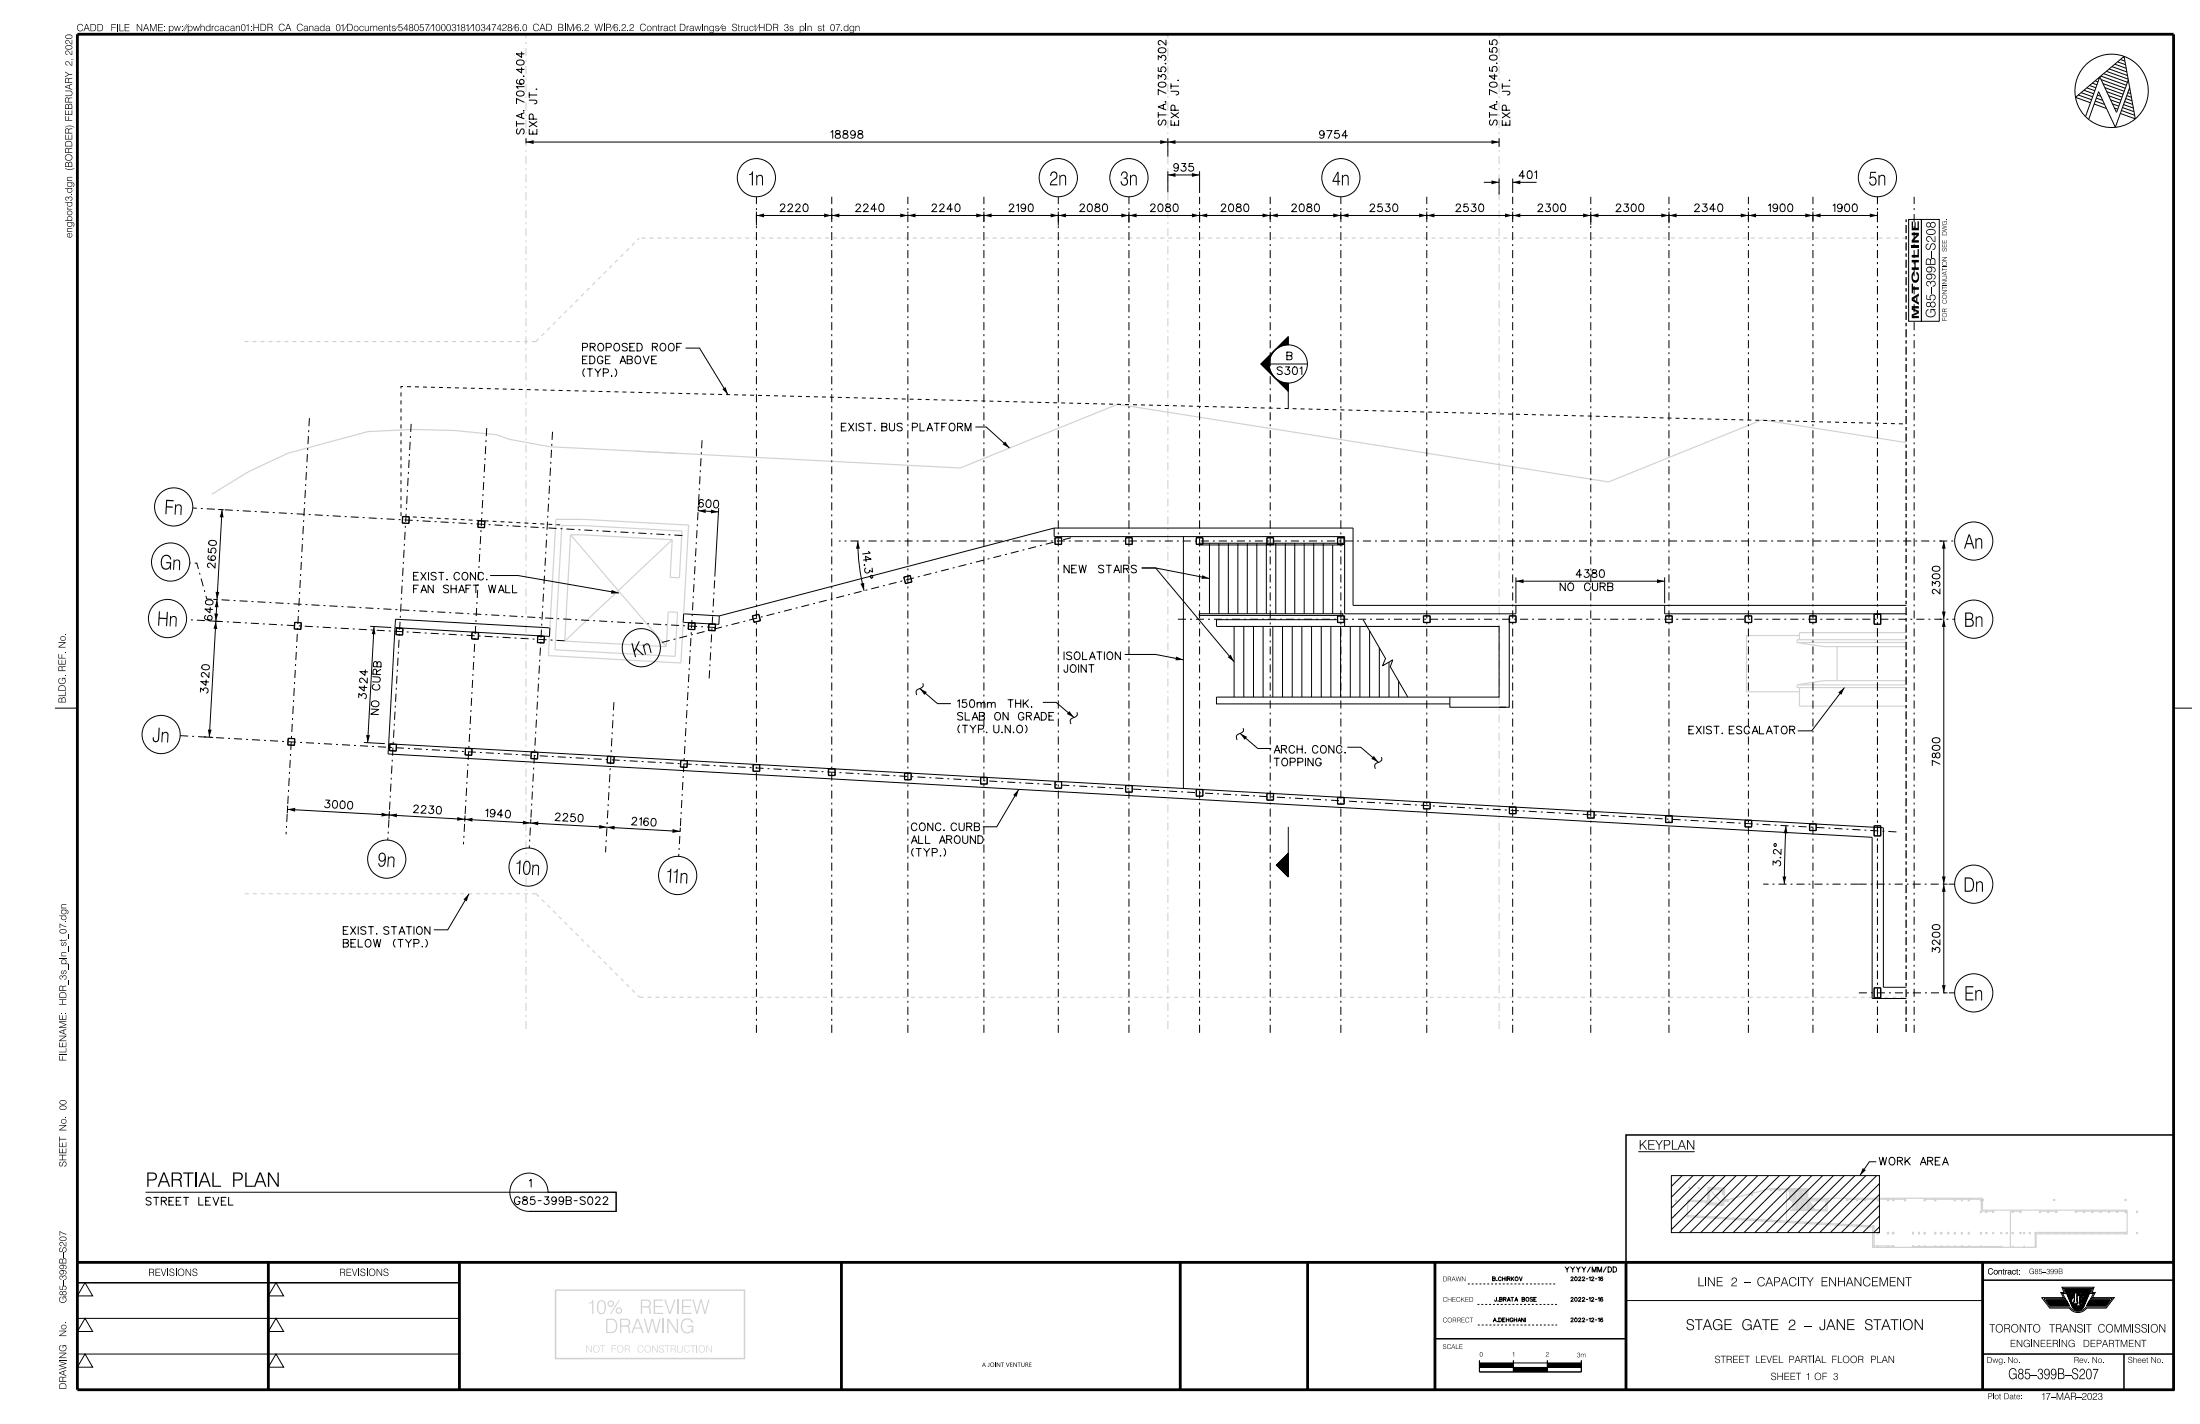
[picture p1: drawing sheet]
<svg xmlns="http://www.w3.org/2000/svg" width="864mm" height="559mm" viewBox="0 0 864 559" stroke-linecap="round" stroke-linejoin="round" font-family="sans-serif">
<path d="M206.5 403.8v-390.4M458.4 403.8v-390.4M588.5 403.8v-390.4" fill="none" stroke="#d2d2d2" stroke-width=".47" stroke-dasharray="3.2 1.6 .8 1.6" stroke-linecap="butt"/>
<g fill="none" stroke="#d2d2d2" stroke-width=".47">
<path d="M265.5 177.9l-49.6-2.6-15.9-2.9-5-1.8-16.4-1.7-16.9-.4-17.3 .9-31.4 8.5-15.4 7.2-14.5 8.9M748.2 173.7l-56.5-9-60.3 24.4-192.7-30.5-61.8 25.1-127.5-6.7M218.2 203.8l-2.9 53.5 52 2.9 3-54.1-41.6-2.3h-10.5M224 209.9l37.5 43.9M224 209.9l-2.3 41.7M224 209.9h4.6l35.3 1.9M228.7 206.2h-8.1l-2.8 48.8 47.2 2.6 1-17.3-3.7-.2-.8 13.7M228.7 206.2l39 2.2-1 18.4-3.6-.2 .8-14.8M263.9 211.8l-42.2 39.8M221.7 251.6l39.8 2.2M687.5 249.4h.1M696.7 249.4h.1"/>
<path d="M706.4 249.4h-20.8v22.1h20.8M706.4 252.1l9.5 1.7h32.3M721.1 253.8v13.3M748.2 251h-42.8v1.1h42.8M748.2 248.2h-41.8v2.8M685.6 277.1h.4M706.4 269.8v7.3h41.8M748.2 268.7h-42.8v1.1h42.8M748.2 267.1h-32.3l-9.5 1.6M657.4 476.7h.3v.4h-.4zM657.7 471l.3 .1v.3l-.4-.1zM662.3 477l73.3 4.1v7.8h7.8v.6"/>
<path d="M662.3 477v.5l72.8 4.1v7.9h64.2v-5.3h35.7v-.9M662.4 477h.3v.3h-.4zM662.6 471.3l-.3 5.7M662.6 470.9l7.6 .4v.4l-7.6-.4zM662.7 471.3h.3v.4l-.3-.1zM663 465.8h.3v.4h-.3zM666.1 477.2h.3v.4l-.4-.1zM666.4 471.5h.3v.4l-.3-.1zM666.7 466.1h.3v.3h-.3zM666.7 466.1l.3 .3h-.3zM669.3 477.4h.3v.3zM669.3 477.4h.3v.3h-.3z"/>
<path d="M669.6 471.7h.3v.3h-.3zM670.5 466l6.5 .3-.4 6.7-6.5-.3zM670.9 471.9l5 .3M671.2 466.8l4.7 5.4M671.2 466.8l5 .2M671.2 466.8l-.3 5.1M673 477.6h.4l-.1 .3h-.3zM676.2 467l-5.3 4.9M676.2 467l-.1 1.8h.5l.1-2.3-5.9-.2-.3 6.1 5.8 .3 .2-2.2h-.5l-.1 1.7M676.6 477.8h.3v.4l-.3-.1zM676.8 470.6l1.7 .1v.4l-1.8-.1zM677 471.1h.3v.3h-.3z"/>
<path d="M678 471.1h.3v.3h-.3zM680.2 470.7l.3-.1v.4h-.3zM680.2 478h.3v.3h-.3zM683.9 478.2h.3v.3h-.3zM687.6 468.8l.3-.1 .1 .3-.4 .1zM687.6 478.4h.3v.4h-.3zM691.3 478.7l.4-.1v.4h-.4zM694.9 466.4h14.7v3.8h68.6v4.7h56.8v8.4M694.9 466.4v.4h14.3v3.8h8.4v-.4M694.9 466.4l-16.4 4.3M695 466.9h.3v.3h-.3zM695 478.8l.3 .1v.3h-.3z"/>
<path d="M695 478.9h.3v.3h-.3zM698.5 466.9h.3v.3h-.3zM698.5 479h.3v.4h-.3zM701.3 466.8v12.4M701.9 466.9h.3v.3h-.3zM701.9 479.2h.3v.4h-.3zM702.1 467.1l7 .2zM702.1 470.6l7 .1zM702.6 467.1v3.5M703 467.1v3.5M703.5 467.1v3.5M703.8 471.2v3.5"/>
<path d="M704 467.1v3.5M704.3 471.2v3.5M704.4 467.1v3.5M704.7 471.2v3.5M704.9 467.1v3.5M705.2 471.2v3.5M705.3 467.1v3.5M705.4 466.9h.3v.3h-.3zM705.4 479.4h.3v.4h-.3zM705.7 471.2v3.5M705.8 467.1v3.5M706.2 471.2v3.5"/>
<path d="M706.3 467.1v3.5M706.6 471.2v3.5M706.8 467.1v3.5M707.1 471.2v3.5M707.2 467.1v3.5M707.6 471.2v3.5M707.7 467.1v3.5M708.1 471.2v3.5M708.2 467.1v3.5M708.5 471.2v3.5M708.6 467.3v3.3M708.8 470.9h-5.9v.3h13.9v3.5h-13.9v.4h11.5"/>
<path d="M708.8 479.6h.4v.3h-.3zM708.9 470.7h.3v.4l-.4-.1zM708.9 466.9h.3v.3h-.3zM709 471.2v3.5M709.2 470.7v.5M709.5 471.2v3.5M710 471.2v3.5M710.1 470.9l1.1 1.9-.1 .4 .5-.3-.2 .3 .9 1.5M710.4 471.5v3.2M710.9 472.3v2.4M711.4 473v1.7M711.8 473.9v.8"/>
<path d="M713.1 470.7h.3v.3h-.3zM713.1 479.9h.3v.3h-.3zM714.4 474.7v.5h2.7M717.3 470.8v4.4h-.5M717.3 470.7h.3v.4l-.3-.1zM724.9 470.2v.4h23.1v-.4M725 470.7h.3v.3l-.3 .1zM728.9 470.7h.3v.4l-.4-.1zM732 470.7h.3v.4l-.3-.1zM735.2 470.6h.3v.5h-.3zM737 470.6h.3v.5h-.3zM740.9 470.6h.4v.5h-.4z"/>
<path d="M743 470.6h.3v.5h-.3zM747.7 470.6h.3v.5h-.3zM755.3 470.2v.4h22.5v4.7h4.8v-.4M755.4 470.6h.3v.5h-.3zM759.5 470.6h.3v.5h-.3zM767.2 470.6h.3v.5h-.3zM770 470.6h.3v.5h-.3zM772.7 470.6h.3v.5h-.3zM777.5 470.6h.3v.5h-.3zM777.5 475.3h.3v.5h-.3zM778.2 470.7h.3v.4l-.3-.1zM779.6 475.4h.3v.3h-.3z"/>
<path d="M782.2 475.4h.4v.3h-.4zM782.3 475.4h.3v.3h-.3zM789.2 474.9v14.6M789.9 475.4h.3v.3h-.3zM789.9 474.9v.4h3.4v-.4M793 475.4h.3v.3h-.3zM800.6 474.9v.4h6.8v-.4M800.6 475.4h.3l.1 .3h-.4zM800.7 475.4h.2v.3h-.2zM803.8 475.4h.4v.3h-.4zM806.2 470.7h.3v.3h-.3zM807 475.4h.4v.3h-.4z"/>
<path d="M814.7 474.9v.4h19.9v.7h.4M814.7 475.4h.3v.3h-.3zM818 475.4h.3v.3h-.3zM821.2 475.4h.3v.3h-.3zM824.5 475.4h.3v.3h-.3zM827.7 475.4h.3v.3h-.3zM831 475.4h.3v.3h-.3zM834.2 470.7h.3v.3l-.3 .1zM834.2 475.4h.3v.3h-.3zM838.7 475.4h.3v.3h-.3zM717.3 480.1h.3v.3h-.3zM721.1 480.3h.3v.4l-.3-.1z"/>
<path d="M725 480.5h.3v.4h-.3zM725 480.6h.3v.2h-.3zM728.9 480.7l.3 .1v.3h-.3zM732 480.9h.3v.4l-.3-.1zM732 480.9h.3v.4h-.3zM735.2 489h.3v.4h-.3zM735.2 489h.3v.5h-.3zM735.2 481h.3v.5h-.3zM737 489h.3v.4h-.3zM737 489h.3v.5h-.3zM737 483.6h.3v.6l-.3-.1zM740.9 489h.4v.5h-.4z"/>
<path d="M740.9 483.6h.4v.6l-.4-.1zM741 489h.3v.4h-.3zM743 489h.3v.4h-.3zM743 489h.3v.5h-.3zM743 483.6h.3v.6l-.3-.1zM750.7 489.5v-.3h35v.3M750.8 489h.3v.4h-.3zM750.8 489h.3v.5h-.3zM750.8 483.6h.3v.6l-.3-.1zM753.1 489h.4v.4h-.4zM753.1 489l.4-.1v.6h-.4zM753.1 483.6h.4v.6l-.4-.1z"/>
<path d="M755.4 483.6h.3l-.1 .6-.3-.1zM755.4 488.9l.3 .1-.1 .5-.3-.1zM755.4 489h.2v.4h-.2zM759.5 483.6h.3v.6l-.3-.1zM759.5 488.9l.3 .1v.5l-.3-.1zM759.5 489h.3v.4h-.3zM761.8 483.6h.4v.5h-.4zM761.9 488.9l.3 .1v.5l-.4-.1zM761.9 489h.3v.4h-.3zM764.6 483.6h.3v.6l-.3-.1zM764.6 488.9l.4 .1-.1 .5-.3-.1zM764.6 489h.3v.4h-.3z"/>
<path d="M767.2 488.9l.3 .1v.5h-.3zM767.2 489h.3v.4h-.3zM767.2 483.6h.3v.5l-.3 .1zM770 489h.3v.4h-.3zM770 489h.3v.5h-.3zM770 483.6l.3 .1v.5l-.3-.1zM772.7 488.9l.3 .1v.5h-.3zM772.7 489h.3v.4h-.3zM772.7 483.6h.3v.5l-.3 .1zM777.5 488.9l.3 .1v.5h-.3zM777.5 489h.3v.4h-.3zM777.5 483.6h.3v.5l-.3 .1z"/>
<path d="M779.6 483.7h.3v.3h-.3zM779.6 489.1l.3 .2zM782.2 483.7h.4v.3h-.4zM782.3 489.1l.2 .2zM785.4 483.7h.3v.3h-.3zM785.5 489.1l.2 .2zM787.6 483.7h.3v.3h-.3zM789.9 483.7h.3v.3h-.3zM790 489.1l.2 .2zM793 483.7h.3v.3h-.3zM794.4 483.7h.3v.3h-.3zM794.5 489.1l.2 .2z"/>
<path d="M796.6 483.7h.4l-.1 .3h-.3zM798.9 483.7h.4l-.1 .3h-.3zM799 489.1l.2 .2zM800.7 483.8l.2 .2zM803.9 483.8l.2 .2zM807.1 483.8l.2 .2zM809.9 483.8l.2 .2zM812.2 483.8l.2 .2zM814.8 483.8l.2 .2zM818 483.8l.2 .2zM821.3 483.8l.2 .2zM824.5 483.8l.2 .2z"/>
<path d="M827.8 483.8l.2 .2zM831 483.8l.2 .2zM834.2 483.7h.3v.3h-.3zM835 483.3h-.4v.3h-35.7l-.1 5.9M838.7 483.7h.3v.3h-.3z"/>
</g>
<path d="M748.3 93.4h-497.3M210.4 134h-115.7M210.4 134l40.6-40.6M210.4 350.7h-115.7M210.4 350.7l40.7 40.7M251.1 391.4h497.2" fill="none" stroke="#d2d2d2" stroke-width=".47" stroke-dasharray="1.6 1.6" stroke-linecap="butt"/>
<g fill="none" stroke="#000" stroke-width=".39" stroke-dasharray="3.2 1.6 .8 1.6" stroke-linecap="butt">
<path d="M121.5 164.1l-9.2 163.3M161.4 166.3l-9.2 163.4M191.1 168l-9.2 163.3M216.9 169.4l-9.1 163.4M275.6 172.8l-9.2 163.3M267.9 210.1l-192.2-10.7M407.7 212.3h359.7M407.7 212.3h-78.4M420.4 211l-161.4 41.3M280.5 227.8l-2.1 38.4M221.6 251.5l-148.3-8.4M280.7 246.2l-199.5-11.1-3.9-14.1h-2.8"/>
<path d="M462.4 243h305M241 275.6l-3.3 58.9M744.4 326.5l-673.7-37.8M729.6 347h37.8M729.6 347h-37.4M729.7 389.6h37.7M296.9 405.3v-328.1M326.5 405.3v-328.1M356.4 405.3v-328.1M386.2 405.3v-328.1M415.4 405.3v-328.1M443.2 405.3v-328.1"/>
<path d="M470.9 405.3v-328.1M498.6 405.3v-328.1M526.3 405.3v-328.1M560.1 405.3v-328.1M593.8 405.3v-328.1M624.5 405.3v-328.1M655.1 405.3v-328.1M686.3 405.3v-328.1M711.7 405.3v-328.1M737 405.3v-328.1M751.4 405.3v-328.1"/>
</g>
<path d="M30.4 13.4h822.8v532h-822.8zM30.4 495.4h822.8M105.3 495.4v50M180.3 495.4v50M330.3 495.4v50M463.3 495.4v50M513.3 495.4v50M563.3 495.4v50M638.3 495.4v50M778.3 495.4v50" fill="none" stroke="#000" stroke-width="1.1" stroke-linecap="butt"/>
<g fill="none" stroke="#000" stroke-width=".39">
<path d="M815.8 37.3l5.2 1.8M816.9 36.3l4.5 1.7M818.1 35.4l3.8 1.4M819.1 34.5l3.2 1.1M820.2 33.5l2.5 .9M821.3 32.6l1.8 .7M822.4 31.7l1.2 .4M822.5 39.7l3.6 1.3M822.9 38.5l2.5 .9M823.3 37.3l1.4 .5M823.5 30.8l.5 .1M823.7 36.1l.2 .1"/>
<path d="M824.7 29.8l10 3.6M824.8 31.2l9.4 3.4M825.5 32.8l8.3 3M825.7 28.9l9.4 3.4M826.2 34.4l7.2 2.6M826.8 28l8.6 3M827 36l6 2.1M827.8 37.6l4.8 1.7M827.9 27.1l7.2 2.5M828.5 39.2l3.7 1.3M829.1 26.1l5.8 2.1M830.2 25.2l4.4 1.6"/>
<path d="M831.3 24.3l3.1 1.1M832.3 23.4l1.8 .6M833.4 22.4l.5 .1M834 39.8l3.2 1.2M834.4 38.7l2.5 .8M834.6 26.8h.1M834.8 37.5l1.8 .7M835.3 36.3l1.1 .4M835.4 31.4l-4.5 12.6M835.7 35.1l.5 .2M836 34.4l-5.6 15.6-6.6-14-3.9 10.9M206.5 55.7h382"/>
<path d="M206.5 54.3v2M458.4 54.3v7.1M588.5 54.3v3.3M820.6 40.3l-5.9-2.1 19.1-16.1 4.4 24.5-5.9-2.1M822 40.8l4.9 1.8M829.2 40.8l2.5 .9M830 42.4l1.3 .5M830.8 44.1l-6.5-13.9-5.6 15.6M832.7 43.4l5.2 1.8M833.2 42.2l4.5 1.6M833.6 41l3.8 1.4M458.4 67.2v8.3"/>
<path d="M458.4 68.7h12.5M470.9 67.2v8.5M582.5 71.5h6M588.5 70.1v6.2M593.8 70.1v5.6M593.8 71.5h9.4M296.9 84.6h440.1M296.9 83v5.5M326.5 82.3v3.7M356.4 83v.9M386.2 83v4M415.4 83v5.5"/>
<path d="M443.2 83v4.4M470.9 83v4.2M498.6 83v3M526.3 83v3M560.1 83v3M593.8 83v3M624.5 83v5.3M655.1 83v4.6M686.3 83v3.3M711.7 83v3.6M737 83v2.8M749.2 86.1h5v40h-5z"/>
<path d="M754.2 86.1h7.1v40h-7.1zM269.1 136.6h5.5l11.2 18.3M497.8 139.9v5.8M497.9 139.8v6M498.1 139.8v6.1M498.1 139.7v6.3M498.2 139.6v2.2M498.3 139.5v1.7M498.4 139.3v1.5M498.5 139.2v1.3M498.7 139.2v1M498.7 139.1v.8"/>
<path d="M498.8 139v.7M498.9 138.9v.6M499 138.7v.6M499.1 138.6v.5M499.3 138.6v.4M499.3 138.5v.3M499.4 138.4v.2M499.5 138.3v.2M499.6 138.1v.3M499.7 138v.2M499.9 138v.1M499.9 137.9v.1"/>
<path d="M500 137.8v.1M500.1 137.7h.1M500.2 137.5v.2M500.3 137.4v.1M500.5 137.3v.1M500.6 137.2h.1M500.7 137.1v.1M500.8 136.9v.2M500.9 136.8v.2M501.1 136.7v.2M501.2 136.6v.2M501.3 136.5v.2"/>
<path d="M501.4 136.3v.3M501.5 136.2v.4M501.7 136.1l-.1 .4M501.8 136v.3M501.9 135.9v.4M502 135.7v.5M502.1 135.6v.6M502.2 135.6v.5M502.4 135.5v.6M502.4 135.4v.6M502.5 135.3v.7M502.6 135.1v.8"/>
<path d="M502.7 135v.9M502.8 135v.9M503 134.9v.9M503 134.8v1M503.1 134.7v1M503.2 134.5v1.2M503.3 134.4v1.3M503.4 134.4v1.2M503.6 134.3v1.3M503.6 134.2v1.4M503.7 134.1v1.5M503.8 133.9v1.6"/>
<path d="M503.9 133.8v1.7M504 133.8v1.7M504.2 133.7v1.8M504.2 133.6v1.8M504.3 133.5v1.9M504.4 133.3v2.1M504.5 133.2v2.2M504.6 133.2v2.2M504.8 133.1v2.3M504.8 133v2.3M504.9 132.9v2.4M505 132.8v2.5"/>
<path d="M505.1 132.6v2.7M505.2 132.6v2.7M505.4 132.4v2.9M505.5 132.3v3M505.6 132.2v3.1M505.7 132.1v3.2a7.5 7.5 0 0 0-7.5 7.5 7.5 7.5 0 0 0 7.5 7.6v3.2l-10.8-10.8zM495.1 142.7v.3M495.2 142.6v.5M495.3 142.5v.7M495.4 142.3v1M495.5 142.2v1.2M495.7 142.1v1.5"/>
<path d="M495.8 142v1.7M495.9 141.9v1.9M496 141.7v2.2M496.1 141.6v2.4M496.3 141.5v2.7M496.4 141.4v2.9M496.5 141.3v3.1M496.6 141.1v3.4M496.7 141v3.6M496.9 141v3.7M496.9 140.9v3.9M497 140.8v4.1"/>
<path d="M497.1 140.7v4.3M497.2 140.5v4.6M497.3 140.4v4.8M497.5 140.4v4.9M497.5 140.3v5.1M497.6 140.2v5.3M497.7 140.1v5.5M498.2 142.8h15M498.2 143.9v2.2M498.3 144.4v1.8M498.4 144.9v1.4M498.5 145.2v1.2"/>
<path d="M498.7 145.5v1M498.7 145.7v.9M498.8 145.9v.8M498.9 146.2v.6M499 146.4v.5M499.1 146.5v.5M499.3 146.7v.4M499.3 146.9v.3M499.4 147v.3M499.5 147.2v.2M499.6 147.3v.2M499.7 147.4v.2"/>
<path d="M499.9 147.6v.1M499.9 147.7v.1M500 147.8v.1M500.1 147.9v.1M500.2 148v.1M500.3 148.1v.1M500.5 148.2v.2M500.6 148.4v.1M500.7 148.5v.1M500.8 148.6v.1M500.9 148.7v.1M501.1 148.8v.2"/>
<path d="M501.2 148.9v.2M501.3 149v.2M501.4 149v.3M501.5 149.1v.3M501.6 149.2l.1 .4M501.8 149.3v.4M501.9 149.4v.4M502 149.4v.5M502.1 149.5v.5M502.2 149.5v.6M502.4 149.6v.6M502.4 149.6v.7"/>
<path d="M502.5 149.7v.7M502.6 149.7v.8M502.7 149.8v.8M502.8 149.8v.9M503 149.9v.9M503 149.9v1M503.1 149.9v1.1M503.2 150v1.1M503.3 150v1.2M503.4 150v1.3M503.6 150.1v1.3M503.6 150.1v1.4"/>
<path d="M503.7 150.1v1.5M503.8 150.1v1.6M503.9 150.2v1.6M504 150.2v1.7M504.2 150.2v1.8M504.2 150.2v1.9M504.3 150.2v2M504.4 150.3v2M504.5 150.3v2.1M504.6 150.3v2.2M504.8 150.3v2.3M504.8 150.3v2.4"/>
<path d="M504.9 150.3v2.5M505 150.4v2.5M505.1 150.4v2.6M505.2 150.4v2.7M505.4 150.4v2.9M505.5 150.4v3M505.6 150.4v3.1M505.7 150.3v10M382.9 167.6h4.2l9.2 8.2M85.7 199.9l2.1 .1M87.2 200l-5 89.3M274.1 198.9l-.1 1.5 8 .5"/>
<path d="M282.1 199.4l-1.5 26.9M158.1 202.7l2.5 .1-.1 2.6-2.6-.2zM158.2 202.8l2.3 .1-.1 2.4-2.4-.1zM187.7 204.4l2.6 .1-.1 2.5-2.6-.1zM187.8 204.4l2.4 .2-.1 2.4-2.4-.2zM336.7 212.3l.6 9.8 1.9 9.7M413.8 207.2h117.3v30.4h217.2M413.8 207.2v3.4h114v30.3h67.3v-3.3M413.8 207.2l-131.4 34.5-.2 3.3-14-.8 .2-3.3 14 .8M414.2 211h2.5v2.6h-2.5zM414.2 211.1h2.4v2.4h-2.4zM441.9 211h2.5v2.6h-2.5z"/>
<path d="M442 211.1h2.4v2.4h-2.4zM464.5 210.6v98.8M469.6 211h2.6v2.6h-2.6zM469.7 211.1h2.4v2.4h-2.4zM470.7 213.2h56.5v.7h-56.5zM474.8 213.1v27.8M478.5 213.1v27.8M482.2 213.1v27.8M485.9 213.1v27.8M489.6 213.1v27.8M493.4 213.1v27.8M497.1 213.1v27.8"/>
<path d="M497.3 211h2.6v2.6h-2.6zM497.4 211.1h2.4v2.4h-2.4zM500.8 213.1v27.8M504.5 213.1v27.8M508.2 213.1v27.8M512 213.1v27.8M515.7 213.1v27.8M519.4 213.1v27.8M523.1 213.9v27M525.1 211h2.5v2.6h-2.5zM525.2 211.1h2.3v2.4h-2.3zM761.5 212.3h.9"/>
<path d="M763 212.3v177.3h1.5M83.7 235.2l1.6 .1M192.4 225.8h10.9l39.7 6.9M354.8 226.4l2.5-.5 .6 2.4-2.4 .7zM354.9 226.6l2.3-.6 .6 2.3-2.3 .6zM474.8 227l-21.2-4.1h-5.4h5.4l30.8 36.8M595.1 226.6v10.1M595.1 228.1h58.4M653.5 226.6v10.1M653.5 237.6v3.3h94.8M82.6 243.7l3.6 .2M115.6 244.3h2.6l-.1 2.6-2.6-.1z"/>
<path d="M115.8 244.3l2.4 .2-.2 2.3-2.4-.1zM145.3 245.8l8.3 .4M146.8 245.9l-2.5 45.6M155 246.3l-2.4 45.6M155.3 243l60.6 3.4-.2 3.3-60.7-3.4zM155.6 246.5l2.6 .1-.1 2.5-2.6-.1zM155.7 246.6l2.4 .1-.2 2.4-2.3-.2zM185.3 248.2l2.6 .1-.2 2.6-2.5-.2zM185.4 248.2l2.4 .2-.2 2.3-2.3-.1zM211.1 249.6l2.6 .1-.2 2.6-2.5-.1zM211.2 249.7l2.4 .1-.1 2.4-2.4-.1zM270.3 244.4l2.6 .2-.1 2.4h-2.6z"/>
<path d="M270.4 244.5l2.4 .1-.2 2.4-2.3-.2zM278.2 244.9l2.6 .1-.1 2.5-2.6-.1zM278.4 244.9l2.3 .1-.1 2.4-2.4-.1zM295.4 241.6l2.5-.5 .5 2.5-2.3 .6zM295.5 241.8l2.3-.6 .6 2.3-2.3 .6zM441.5 256.8h12.1l10.9 2.1M470.7 240.8h56.5v.7h-56.5zM484.4 245.8v27.7M488.2 245.8v27.7M492.1 245.8v27.7M495.8 245.8v27.7M499.6 245.8v27.7"/>
<path d="M503.4 245.8v27.7M507.3 245.8v27.7M511 245.8v27.7M514.8 245.8v27.7M518.7 245.8v27.7M522.4 245.8v27.7M524.8 243.2h-47.3v2.6h111v27.7h-111v2.7h91.6M525.1 241.7h2.5v2.6h-2.5zM525.2 241.8h2.3v2.4h-2.3zM526.2 245.8v27.7M527.8 241.5v4.3M530 245.8v27.7"/>
<path d="M533.8 245.8v27.7M535.1 243.2l8.8 15.2-1.2 2.9 4-2.4-1 2.7 6.9 11.9M537.6 247.6v25.9M541.4 254.2v19.3M545.3 259.8v13.7M558.8 241.7h2.6v2.5l-2.6 .1zM558.9 241.8h2.4v2.4h-2.4zM592.5 242.2v35.3h-4M592.5 241.7h2.6v2.5l-2.6 .1zM592.6 241.8h2.4v2.4h-2.4zM653.8 241.7h2.6v2.6h-2.6zM653.9 241.8h2.4v2.4h-2.4z"/>
<path d="M685 241.7h2.6v2.6l-2.6-.1zM685.1 241.8h2.4v2.4h-2.4zM710.4 241.7h2.5v2.6h-2.5zM710.5 241.8h2.3v2.4h-2.3zM735.7 241.1l2.6-.1v3.9h-2.6zM735.8 241.1h2.4v3.8h-2.4zM761.5 243h.1M21.6 277.9h8.8M361.1 270.2l6.9 5.9h5.3M362.2 268.1l.2 .7a2.62 2.62 0 0 1-2.2 1.8l-.6 .7 .3 1.4M409.4 275.6h5.2l7 6M422.7 279.5l.2 .7a2.62 2.62 0 0 1-2.2 1.7l-.6 .8 .3 1.4"/>
<path d="M549 267.3v6.2M569.1 273.5v4h22M724 269.8l-12.8 17h-5.5M853.2 277.9h7.2M80.1 289.2l3.6 .2M113.1 289.8l2.6 .1-.2 2.6-2.5-.2zM113.2 289.9l2.4 .1-.1 2.4-2.4-.2zM142.8 291.4l8.3 .4M152.6 291.9l-.3 4 582.6 32.7v63.2h13.4M152.6 291.9l586.7 32.9v62.6h9M153.1 292l2.5 .1-.1 2.6-2.5-.1zM153.1 292.1l2.4 .1-.1 2.4-2.4-.1z"/>
<path d="M182.7 293.7l2.6 .1-.1 2.5-2.6-.1zM182.8 293.8l2.4 .1-.1 2.4-2.4-.2zM208.6 295.1l2.5 .1-.1 2.6-2.6-.1zM208.6 295.2l2.4 .2-.1 2.3-2.4-.1zM238.5 296.8l2.6 .1-.1 2.6-2.6-.1zM238.6 296.9l2.4 .1-.2 2.4-2.3-.1zM267.3 298.4l2.5 .2-.1 2.4h-2.5zM267.3 298.5l2.4 .1-.1 2.4-2.4-.1zM486.8 287.8l6.9 5.9h5.3M488 285.8l.1 .6a2.62 2.62 0 0 1-2.2 1.8l-.6 .7 .3 1.4M528.9 293.2h5.2l7 6M542.3 297.1l.1 .7a2.59 2.59 0 0 1-2.2 1.7l-.6 .8 .3 1.4"/>
<path d="M112.9 317.6l154.1 8.6M112.9 316.1l-.1 3M152.9 318.3l-.2 3M295.6 300.1h2.6v2.5h-2.6zM295.7 300.2h2.4v2.4h-2.4zM325.2 301.7h2.6v2.6h-2.6zM325.3 301.8h2.4v2.4h-2.4zM355.1 303.4h2.5v2.6h-2.5zM355.2 303.5h2.4v2.4h-2.4zM385 305.1h2.5v2.6h-2.5zM385 305.2h2.4v2.4h-2.4zM399.9 309.8l-8.6 14.6h-5.5"/>
<path d="M414.2 306.7h2.5v2.6h-2.5zM414.2 306.8h2.4v2.4h-2.4zM441.9 308.3h2.5v2.5h-2.5zM442 308.4h2.4v2.4h-2.4zM469.6 309.8h2.6l-.1 2.6h-2.4zM469.7 309.9h2.4v2.4h-2.4zM497.3 311.4h2.6l-.1 2.6h-2.4zM497.4 311.5h2.4v2.4h-2.4zM525.1 312.9h2.5v2.6h-2.5zM525.2 313h2.3v2.4h-2.3zM558.8 314.9h2.6v2.4l-2.6 .1zM558.9 314.9h2.4v2.4h-2.4z"/>
<path d="M592.5 316.7l2.6 .1v2.4l-2.6 .1zM592.6 316.8h2.4v2.4h-2.4zM623.2 318.5h2.6v2.5h-2.6zM623.3 318.5h2.4v2.4h-2.4zM182.6 320l-.2 2.4M208.4 321.5l-.1 .9M238.3 323.1v.3M254.5 321.5l-.1-.3a.96 .96 0 0 0-1.5 .4 1.75 1.75 0 0 0 .6 2.4 .93 .93 0 0 0 1-.8 .93 .93 0 0 0-.8-1 .93 .93 0 0 0-1 .8M267.1 324.8l-.1 1.1M501.1 339.5l4.6-4.7v9.3zM501.1 339.5h.1M501.2 339.4v.2"/>
<path d="M501.3 339.3v.4M501.4 339.2v.6M501.5 339.1v.8M501.6 339v1M501.7 338.9v1.2M501.8 338.8v1.4M501.9 338.7v1.6M502 338.6v1.8M502.1 338.5v2M502.2 338.4v2.2M502.3 338.3v2.4M502.4 338.2v2.6"/>
<path d="M502.5 338.1v2.8M502.6 338v3M502.7 337.9v3.2M502.8 337.8v3.4M502.9 337.7v3.6M503 337.6v3.8M503.1 337.5v4M503.2 337.4v4.2M503.3 337.3v4.4M503.4 337.2v4.6M503.5 337.1v4.8M503.7 336.9v5.2"/>
<path d="M503.8 336.8v5.4M503.9 336.7v5.6M504 336.6v5.8M504.1 336.5v6M504.3 336.3v6.4M504.4 336.2v6.6M504.5 336.1v6.8M504.6 336v7M504.7 335.9v7.2M504.9 335.7v7.6M505 335.6v7.8M505.1 335.5v8"/>
<path d="M505.2 335.4v8.2M505.3 335.3v8.4M505.4 335.2v8.6M505.5 335.1v8.8M505.6 335v9M505.7 324.5v19.6M653.8 320.2h2.6v2.6h-2.5zM653.9 320.3h2.4v2.3h-2.4zM685.1 321.9h2.4l.1 2.6-2.6-.1zM685.1 322h2.4v2.4h-2.4zM701.1 324l-.7 23M710.4 323.4h2.5v2.5h-2.5z"/>
<path d="M710.5 323.4h2.3v2.4h-2.3zM735.7 324.1h2.6v3.9h-2.6zM735.8 324.2h2.4v3.7h-2.4zM184.1 350.7l-8.3 14.2h-5.5M763.3 347h1.2M735.7 387.7h2.6v3.9l-2.6-.1zM735.8 387.7h2.4v3.8h-2.4zM643.3 451.9h21.8M736.5 455.9h-2.7l-3.7 5.4M57.1 467.9h184.8v7.5h-34.3M202.3 462.6a7.5 7.5 0 0 1 8.2-1.7 7.5 7.5 0 0 1 4.6 7h26.8v7.5h-34.3a7.5 7.5 0 0 1-6.9-4.7 7.5 7.5 0 0 1 1.6-8.1zM656.1 461.3h81.7v22.4h-81.7z"/>
<path d="M660.3 461.3l-4.2 4.3M664.6 461.3l-8.5 8.5M668.8 461.3l-12.7 12.8M673 461.3l-16.9 17M677.3 461.3l-21.2 21.2M681.5 461.3l-22.3 22.4M685.8 461.3l-22.4 22.4M690 461.3l-22.4 22.4M694.3 461.3l-22.4 22.4M698.5 461.3l-22.4 22.4M702.7 461.3l-22.3 22.4M707 461.3l-22.4 22.4"/>
<path d="M711.2 461.3l-22.3 22.4M715.5 461.3l-22.4 22.4M719.7 461.3l-22.4 22.4M723.9 461.3l-22.3 22.4M728.2 461.3l-22.4 22.4M732.4 461.3l-22.3 22.4M736.7 461.3l-22.4 22.4M737.8 473l-10.8 10.7M737.8 477.2l-6.5 6.5M737.8 464.5l-19.3 19.2M737.8 468.7l-15 15M737.8 481.4l-2.3 2.3"/>
<path d="M30.4 517.3h149.9M33.4 503.3l3 5.2h-6zM33.4 517.3l3 5.2h-6zM108.3 503.3l3 5.2h-6zM108.3 517.3l3 5.2h-6zM638.3 510.4h140M801.4 509.2h8.6l-1-2h1.2l-.8-2.1h12.6l-.8 2.1h1.3l-1.1 2h8.5l-3.1 4.1h-7.7a4.2 4.2 0 0 1-6.8 0h-7.6zM802.4 509.6h8.4l-1.1-2h1.1l-.8-2h11.4l-.8 2h1.2l-1.1 2h8.4l-2.5 3.3h-7.7a3.8 3.8 0 0 1-6.3 0h-7.7zM803.1 510.1h8l1.3 2.4h-7.4zM803.2 510.2l8 .1M803.3 510.4h7.9M803.4 510.5h7.9"/>
<path d="M803.5 510.6h7.9M803.6 510.7h7.8M803.7 510.8h7.8M803.7 510.9h7.8M803.8 511h7.8M803.9 511.1h7.7M804 511.2h7.7M804.1 511.3h7.6M804.1 511.4h7.7M804.2 511.5h7.6M804.3 511.6h7.6M804.4 511.7h7.6"/>
<path d="M804.4 511.8h7.6M804.5 511.9h7.6M804.6 512h7.5M804.7 512.1h7.5M804.8 512.2h7.4M804.8 512.3h7.5M804.9 512.4h7.4M810.5 505.9h10.4l-2.9 6.8a2.5 2.5 0 0 1-2.3 1.6 2.5 2.5 0 0 1-2.3-1.6zM810.6 506h10.2M810.6 506.1h10.2M810.7 506.3h10M810.7 506.4h10"/>
<path d="M810.8 506.5h9.9M810.8 506.6h9.8M810.9 506.7h9.7M810.9 506.7l9.6 .1M810.9 506.9h9.6M811 507h9.4M811.1 507.2h9.2M811.1 507.3h9.2M811.1 507.4h1.7M811.2 507.5h1.4M811.2 507.6h1.3M811.3 507.8h1"/>
<path d="M811.4 507.9h.9M811.4 507.9l1 .1M811.4 508.1h1M811.5 508.1l2.8 .1M811.5 508.2h2.8M811.5 508.3l2.8 .1M811.6 508.4h2.3M811.6 508.5h2.3M811.7 508.6h2M811.7 508.7h1.8M811.7 508.8h1.8M811.8 508.9h1.5"/>
<path d="M811.8 509l1.6 .1M811.9 509.1l1.7 .1M811.9 509.2h2M812 509.3h1.8M812 509.4h1.6M812 509.5h1.5M812.1 509.6h1.3M812.1 509.7h1.3M812.2 509.8h1.1M812.2 509.9h1.1M812.2 510h1.1M812.2 507.8l.6-.5h4l.5 .5-.2 .4-.8-.4h-1v2.8l.4 .4v.4h-1.8v-.4l.4-.4v-2.8h-1l-.8 .4z"/>
<path d="M812.3 510.1h.9M812.4 510.3h.8M812.4 510.4h.8M812.4 510.5h.8M812.5 510.6h.7M812.5 510.7h.7M812.6 510.8h.7M812.6 510.9h.7M812.7 508.1h1.6M812.7 511h.6M812.7 511.1h.7M812.7 507.4l-1.5 .1"/>
<path d="M812.8 511.2h.6M812.8 511.2l.7 .1M812.8 511.4h.8M812.9 511.5h.8M812.9 511.6h1M813 511.7h1M813 511.7l1.3 .1M813 507.9h1.3M813 511.9h2M813.1 512h2.1M813.1 512.1h2M813.2 512.1l1.8 .1"/>
<path d="M813.2 512.2h1.8M813.2 510.2l-.9 .1M813.3 507.8h1M813.3 512.4h1.7M813.3 512.5h1.7M813.3 512.6h4.8M813.4 512.6h4.7M813.4 512.7h4.6M813.5 512.9h4.5M813.5 512.9h4.4M813.6 513h4.2M813.6 513.1h4.2"/>
<path d="M813.7 513.3h4M813.7 509.2l.6-.1a1.45 1.45 0 0 0-1.1 1.8 1.45 1.45 0 0 0 1.8 1l.3 .1M813.8 513.4h3.8M813.9 509.1h.4M814 513.5h3.5M814 513.6h3.4M814.1 510.5h.2M814.1 510.3h.2M814.1 510.6h.2M814.2 513.8h3M814.2 510.2h.1M814.2 510.8h.1"/>
<path d="M814.2 508.9h.1M814.2 510h.1M814.3 510.1l-.1 .1M814.3 509.9l-.1 1M814.3 508.4l-1 .5 .3 .3 .7-.3M814.3 510.4h-.2M814.3 507.9l-1.5 .1M814.3 510.7h-.2M814.5 513.9h2.5M814.6 514h2.3M814.8 514.1h1.8M815 511.4l.4 .1"/>
<path d="M815.3 510.4h.1M815.3 507.8h1M815.3 507.9h1.2M815.3 507.9l1.5 .1M815.3 508.1h1.6M815.3 508.1h4.7M815.3 508.2h4.6M815.3 508.9h.1M815.3 509.6h.1M815.3 509.7h.1M815.3 509.8h.1M815.3 509.9h.1"/>
<path d="M815.3 510h.1M815.3 510.1h.1M815.3 510.2h.1M815.3 510.3h.1M815.3 510.5h.1M815.3 510.6h.1M815.3 510.7h.1M815.3 514.2h.8M815.3 510.8h.1M815.4 509.4v.1M815.4 509h-.1M815.4 510.9l-.1-2.5h2.5l.6 .5-.3 .4-.8-.4h-1v2.5"/>
<path d="M815.4 511.4l-.4 1.1h1.8l-.5-1.1M816.3 510.4h2.7M816.3 508.9h1.2M816.3 509.6h.2M816.3 509.6l.6 .1M816.3 509.7h.7M816.3 509.8h.8M816.3 509.9h1M816.3 510h1.1M816.3 510.1h2.8M816.3 510.3h2.7M816.3 510.6h2.6"/>
<path d="M816.3 510.7h2.6M816.3 511h1M816.3 511.2h.8M816.3 511.4h.3M816.4 509.5l1.1 .6 .3-.2M816.5 512h1.8M816.7 512.1h1.6M816.7 509.1h.3M816.8 507.4h3.5M816.8 512.1h1.5M816.8 512.5h1.3M816.9 507.4h3.3"/>
<path d="M817 511.2l-.7 .1M817 507.5h3.2M817.1 507.6h3.1M817.1 508.1h2.9M817.2 511.7l-.7 .2h1.9M817.2 509.1l.6 .8M817.2 511.7h1.2M817.2 511.1h-.9M817.2 507.8h2.9M817.3 507.9h2.8M817.3 509.2h2.2M817.3 509.3h2.2"/>
<path d="M817.4 510.9h-1.1M817.4 509.4h2M817.5 511.5l-.3 .2M817.5 509.5h1.9M817.5 511.5h1M817.6 510.9h1.2M817.6 509.6h1.7M817.6 511h1.2M817.6 511.1h1.1M817.7 509.7h1.6M817.7 511.2h1M817.7 511.3l-.2 .2"/>
<path d="M817.7 511.3l-.2-.5-1.2 .6M817.7 509.8h1.6M817.8 508.4h2M817.8 509.1l-1.5-.1 1.7 .2M817.9 508.5l1.9 .1M818.1 508.6h1.6M818.2 512.4h-1.4M818.2 508.7h1.5M818.2 512.2l-1.4 .1M818.3 508.8h1.4M818.4 508.9h1.2M818.4 511.7l-1.5 .1"/>
<path d="M818.5 511.6h-1.2M818.6 511.4h-1M818.7 511.2l-1 .1M818.9 510.8h-2.6M819 510.5h-2.7M819.1 510.2l-2.8 .1M819.1 512.4h7.4M819.1 512.3h7.5M819.2 510h-1.6M819.2 512.2h7.5M819.2 509.9h-1.5M819.3 512.1h7.4"/>
<path d="M819.3 512h7.5M819.4 511.9h7.5M819.4 511.8h7.6M819.5 511.7h7.6M819.5 511.6h7.6M819.5 509.1l-1.3 .1M819.6 511.5h7.6M819.6 509l-1.3 .1M819.6 511.4h7.7M819.7 511.3h7.7M819.7 511.2h7.7M819.8 511.1h7.7"/>
<path d="M819.9 511h7.7M819.9 508.3l-4.6 .1M819.9 510.9h7.8M819.9 510.8h7.9M820 510.7h7.8M820 507.9l-2.8 .1M820.1 510.6h7.8M820.1 510.5h7.9M820.2 510.4h7.9M820.3 510.1h8l-1.8 2.4h-7.5zM820.5 506.9l-9.5 .1M820.8 506.2h-10.2"/>
<path d="M828.2 510.2l-8 .1M30.4 531.4h149.9M33.4 531.3l3 5.2h-6zM108.3 531.3l3 5.2h-6zM580.7 533.9v4.5h40v-4.5M580.7 536.6h40M580.7 534.8h40M594.1 533.9v4.5M607.4 533.9v4.5"/>
<circle cx="828.9" cy="35.6" r="14.4"/>
<circle cx="296.9" cy="69.7" r="7.5"/>
<circle cx="415.4" cy="69.7" r="7.5"/>
<circle cx="443.2" cy="69.7" r="7.5"/>
<circle cx="526.4" cy="69.7" r="7.5"/>
<circle cx="737" cy="69.7" r="7.5"/>
<circle cx="505.7" cy="142.8" r="7.5"/>
<circle cx="68.2" cy="198.9" r="7.5"/>
<circle cx="774.8" cy="212.3" r="7.5"/>
<circle cx="67" cy="220.6" r="7.5"/>
<circle cx="65.8" cy="242.7" r="7.5"/>
<circle cx="251.7" cy="254.2" r="7.5"/>
<circle cx="774.8" cy="243" r="7.5"/>
<circle cx="63.2" cy="288.2" r="7.5"/>
<circle cx="151.8" cy="337.2" r="7.5"/>
<circle cx="207.3" cy="340.3" r="7.5"/>
<circle cx="266" cy="343.5" r="7.5"/>
<circle cx="774.8" cy="347" r="7.5"/>
<circle cx="774.8" cy="389.6" r="7.5"/>
</g>
<path d="M638.3 445.4h214.9v50h-214.9zM30.4 503.4h149.9M778.3 502.4h74.9M563.3 525.4h75M778.3 531.4h74.9M833.8 531.4v14" fill="none" stroke="#000" stroke-width=".59"/>
<path d="M576.2 503.8h35.1M580 511.9h31.3M580.1 520h31.2" fill="none" stroke="#000" stroke-width=".39" stroke-dasharray=".8 .8" stroke-linecap="butt"/>
<path d="M218.1 506.3h74.1v26.8h-74.1z" fill="none" stroke="#d2d2d2" stroke-width=".59"/>
<path d="M219.9 206l-62.5-3.4v-50.9l590.9 14.7" fill="none" stroke="#000" stroke-width=".39" stroke-dasharray="1.6 1.6" stroke-linecap="butt"/>
<g fill="#000">
<path d="M206.5 55.7l3-.7v1.5zM455.4 55l3 .7-3 .8zM458.4 55.7l3-.7v1.5zM585.5 55l3 .7-3 .8zM458.4 68.7l3-.8v1.5zM467.9 67.9l3 .8-3 .7zM585.5 70.8l3 .7-3 .8zM593.8 71.5l3-.7v1.5zM296.9 84.6l3-.8v1.5zM323.5 83.8l3 .8-3 .7zM326.5 84.6l3-.8v1.5zM353.4 83.8l3 .8-3 .7z"/>
<path d="M356.4 84.6l3-.8v1.5zM383.2 83.8l3 .8-3 .7zM386.2 84.6l3.1-.8v1.5zM412.4 83.8l3 .8-3 .7zM415.4 84.6l3-.8v1.5zM440.2 83.8l3 .8-3 .7zM443.2 84.6l3-.8v1.5zM467.9 83.8l3 .8-3 .7zM470.9 84.6l3-.8v1.5zM495.6 83.8l3 .8-3 .7zM498.6 84.6l3-.8v1.5zM523.3 83.8l3 .8-3 .7z"/>
<path d="M526.3 84.6l3-.8v1.5zM557.1 83.8l3 .8-3 .7zM560.1 84.6l3-.8v1.5zM590.8 83.8l3 .8-3 .7zM593.8 84.6l3-.8v1.5zM621.5 83.8l3 .8-3 .7zM624.5 84.6l3-.8v1.5zM652.1 83.8l3 .8-3 .7zM655.1 84.6l3-.8v1.5zM683.3 83.8l3 .8-3 .7zM686.3 84.6l3-.8v1.5zM708.7 83.8l3 .8-3 .7z"/>
<path d="M711.7 84.6l3-.8v1.5zM734 83.8l3 .8-3 .7zM750.4 96.2h2.9v1h-2.9zM752.2 116.7l.5-.2v1.8l-.5-.3zM283.6 152.7l1.2-.8 1 3zM394.6 173.2l1.7 2.6-2.7-1.4zM279.1 200l2.9 .9-3 .6zM87.2 200l.6 3h-1.5zM274 200.4l3.1-.6-.1 1.5zM336.7 212.3l.8 3h-1.5zM763 212.3l.8 3h-1.5zM85.2 235.3l.6 3-1.5-.1z"/>
<path d="M84.6 232.2l1.5 .1-.9 3zM240.1 231.5l2.9 1.2-3.1 .3zM337.7 229.1l1.5-.4v3.1zM471.9 225.7l2.9 1.3-3.1 .2zM595.1 228.1l3-.8v1.5zM650.5 227.3l3 .8-3 .7zM762.3 240h1.5l-.8 3zM84.7 243.8l.6 3-1.5-.1zM84.1 240.7l1.6 .1-1 3zM146.8 245.9l.6 3-1.5-.1zM461.7 257.6l2.8 1.3-3.1 .2zM481.9 257.9l1.2-1 1.3 2.8z"/>
<path d="M763 243l.8 3h-1.5zM361.1 270.2l2.7 1.4-.9 1.1zM419.8 279l1.8 2.6-2.8-1.4zM721.6 271.7l2.4-1.9-1.2 2.9zM81.6 286.3h1.5l-.9 3zM143.7 288.4l1.5 .1-.9 3zM486.8 287.8l2.7 1.4-.9 1.1zM539.3 296.7l1.8 2.5-2.8-1.4zM112.9 317.6l3-.6-.1 1.5zM149.8 318.9l3 .9-3 .6zM399.9 309.8l-.9 2.9-1.3-.7zM152.8 319.8l3-.5v1.4z"/>
<path d="M179.5 320.6l3 .9-3.1 .6zM182.5 321.5l3-.6-.1 1.5zM205.4 322.1l2.9 .9-3.1 .5zM208.3 323l3-.6-.1 1.5zM235.3 323.7l2.9 .9-3 .6zM238.2 324.6l3.1-.5-.1 1.4zM264 325.3l3 .9-3.1 .6zM701.1 324l.6 3.1-1.5-.1zM184.1 350.7l-.9 3-1.3-.7zM699.7 344h1.5l-.8 3zM763 347l.8 3h-1.5zM762.3 344h1.5l-.8 3z"/>
<path d="M762.3 386.6h1.5l-.8 3zM731.2 458.4l1.2 .8-2.3 2.1zM580.7 534.8h13.4v1.8h-13.4zM594.1 536.6h13.3v1.8h-13.3zM607.4 534.8h13.3v1.8h-13.3z"/>
<path d="M750.4 91.3h2.9v1.1l-2 1.9h2v.9h-2.9v-1l2-1.9h-2z" fill-rule="evenodd"/>
<path d="M750.4 87h.5v2.4h.6v-2.2h.5v2.2h.7v-2.5h.6v3.5h-2.9z" fill-rule="evenodd"/>
<path d="M750.7 107.1l.6-.4v.9a1.14 1.14 0 0 0-.4 1.7 1.14 1.14 0 0 0 1.8 .2l.1-1.1-.5-.8v-.9a2.51 2.51 0 0 1-.3 4.2 2.19 2.19 0 0 1-1.5-3.2z" fill-rule="evenodd"/>
<path d="M750.4 116.8l2.9-1.7v1.1l-2.3 1.2 2.3 1.2v1l-2.9-1.6z" fill-rule="evenodd"/>
<path d="M750.4 111.3h.5v1.4h2.4v1h-2.4v1.4h-.5z" fill-rule="evenodd"/>
<path d="M750.4 102h2.9v1h-1.3v1.9h1.3v1h-2.9v-1h1.1v-1.9h-1.1z" fill-rule="evenodd"/>
<path d="M752.7 97.8h.6v3.2h-2.9v-1h2.3z" fill-rule="evenodd"/>
<path d="M750.4 120.1h2.9v.9h-2.3l2.3 1v1l-2.3 1h2.3v.8h-2.9v-1.4l2.2-.9-2.2-.9z" fill-rule="evenodd"/>
<circle cx="853.2" cy="545.4" r=".56"/>
</g>
<path d="M748.2 405v-318.9" fill="none" stroke="#000" stroke-width=".51" stroke-dasharray="3.2 1.1 1.4 1.1" stroke-linecap="butt"/>
<g font-size="6">
<text x="293.9" y="72.7">1n</text>
<text x="411.9" y="72.7">2n</text>
<text x="439.6" y="72.7">3n</text>
<text x="522.8" y="72.7">4n</text>
<text x="733.5" y="72.7">5n</text>
<text x="64.4" y="201.7" transform="rotate(3 64.4 201.7)">Fn</text>
<text x="771" y="215.3">An</text>
<text x="62.6" y="223.3" transform="rotate(3 62.6 223.3)">Gn</text>
<text x="61.5" y="245.5" transform="rotate(3 61.5 245.5)">Hn</text>
<text x="770.9" y="246">Bn</text>
<text x="248.8" y="258" transform="rotate(-14 248.8 258)">Kn</text>
<text x="59.7" y="291.1" transform="rotate(3 59.7 291.1)">Jn</text>
<text x="148.1" y="339.9" transform="rotate(3 148.1 339.9)">9n</text>
<text x="202.4" y="343" transform="rotate(3 202.4 343)">10n</text>
<text x="261.6" y="346.3" transform="rotate(3 261.6 346.3)">11n</text>
<text x="770.7" y="350">Dn</text>
<text x="771" y="392.6">En</text>
<text x="57.2" y="465.7">PARTIAL PLAN</text>
</g>
<g font-size="6" fill="#d2d2d2">
<text x="231" y="515.6">10% REVIEW</text>
<text x="237.3" y="523.1">DRAWING</text>
</g>
<g font-size="4.5">
<text x="661.7" y="521.9">STAGE GATE 2 - JANE STATION</text>
<text x="788.3" y="541.2">G85-399B-S207</text>
</g>
<g font-size="4">
<text x="759.7" y="124.8" transform="rotate(-90 759.7 124.8)">G85-399B-S208</text>
<text x="643.3" y="451.1">KEYPLAN</text>
</g>
<text font-size="3.7" x="666.3" y="504.7">LINE 2 - CAPACITY ENHANCEMENT</text>
<text font-size="3.5" x="780.9" y="522.9">TORONTO TRANSIT COMMISSION</text>
<g font-size="3">
<text x="30.1" y="12.3">CADD FILE NAME:pw://pwhdrcacan01:HDR_CA_Canada_01/Documents/548057/10003181/10347428/6.0_CAD_BIM/6.2_WIP/6.2.2_Contract Drawings/e_Struct/HDR_3s_pln_st_07.dgn</text>
<text x="457.7" y="23.7" transform="rotate(-90 457.7 23.7)">302</text>
<text x="587.7" y="23.6" transform="rotate(-90 587.7 23.6)">055</text>
<text x="205.7" y="28.6" transform="rotate(-90 205.7 28.6)">404</text>
<text x="210.7" y="40.7" transform="rotate(-90 210.7 40.7)">JT.</text>
<text x="462.7" y="37.2" transform="rotate(-90 462.7 37.2)">JT.</text>
<text x="592.7" y="37.2" transform="rotate(-90 592.7 37.2)">JT.</text>
<text x="210.7" y="46.7" transform="rotate(-90 210.7 46.7)">P</text>
<text x="205.7" y="52.6" transform="rotate(-90 205.7 52.6)">STA.7016.</text>
<text x="210.7" y="52.6" transform="rotate(-90 210.7 52.6)">EX</text>
<text x="457.7" y="49.1" transform="rotate(-90 457.7 49.1)">STA.7035.</text>
<text x="462.7" y="49.1" transform="rotate(-90 462.7 49.1)">EXP</text>
<text x="587.7" y="49.1" transform="rotate(-90 587.7 49.1)">STA.7045.</text>
<text x="592.7" y="49.1" transform="rotate(-90 592.7 49.1)">EXP</text>
<text x="326.2" y="54.3">18898</text>
<text x="517.9" y="54.3">9754</text>
<text x="28.4" y="65.8" transform="rotate(-90 28.4 65.8)">BORDER)FEBRUARY 2,2020</text>
<text x="460.7" y="67.2">935</text>
<text x="596.3" y="70.1">401</text>
<text x="28.4" y="75.9" transform="rotate(-90 28.4 75.9)">d</text>
<text x="28.4" y="81.3" transform="rotate(-90 28.4 81.3)">d</text>
<text x="306.2" y="83">2220</text>
<text x="335.9" y="83">2240</text>
<text x="365.7" y="83">2240</text>
<text x="396.1" y="83">2190</text>
<text x="423.8" y="83">2080</text>
<text x="451.5" y="83">2080</text>
<text x="479.3" y="83">2080</text>
<text x="507" y="83">2080</text>
<text x="537.7" y="83">2530</text>
<text x="571.4" y="83">2530</text>
<text x="603.7" y="83">2300</text>
<text x="634.3" y="83">2300</text>
<text x="665.2" y="83">2340</text>
<text x="694.2" y="83">1900</text>
<text x="719.6" y="83">1900</text>
<text x="28.4" y="93.4" transform="rotate(-90 28.4 93.4)">engbor3.gn (</text>
<text x="228.7" y="137.7">PROPOSED ROOF</text>
<text x="228.7" y="142.7">EDGE ABOVE</text>
<text x="505.2" y="141.2">B</text>
<text x="228.7" y="147.7">(TYP.)</text>
<text x="501.3" y="147">S301</text>
<text x="330.3" y="169.1">EXIST. BUS PLATFORM</text>
<text x="274.2" y="198.9" transform="rotate(3 274.2 198.9)">6</text>
<text x="280" y="199.3" transform="rotate(3 280 199.3)">0</text>
<text x="84.9" y="214.1" transform="rotate(-87 84.9 214.1)">0</text>
<text x="84.6" y="220" transform="rotate(-87 84.6 220)">6</text>
<text x="84.7" y="217.1" transform="rotate(-87 84.7 217.1)">5</text>
<text x="338.5" y="216.7" transform="rotate(83 338.5 216.7)">14 . 3 °</text>
<text x="84.4" y="223" transform="rotate(-87 84.4 223)">2</text>
<text x="162.4" y="227.6">EXIST. CONC.</text>
<text x="417.7" y="224.8">NEW STAIRS</text>
<text x="618.7" y="226.6">4380</text>
<text x="162.4" y="232.6">FAN SHAFT WALL</text>
<text x="612.4" y="231.8">NO CURB</text>
<text x="761.5" y="233.1" transform="rotate(-90 761.5 233.1)">2300</text>
<text x="83.6" y="237.4" transform="rotate(-87 83.6 237.4)">0</text>
<text x="83.2" y="243.4" transform="rotate(-87 83.2 243.4)">6</text>
<text x="83.4" y="240.6" transform="rotate(-87 83.4 240.6)">4</text>
<text x="82.2" y="262.9" transform="rotate(-87 82.2 262.9)">0</text>
<text x="417.7" y="263.8">JOINT</text>
<text x="417.7" y="258.8">ISOLATION</text>
<text x="81.8" y="269" transform="rotate(-87 81.8 269)">4</text>
<text x="82" y="265.9" transform="rotate(-87 82 265.9)">2</text>
<text x="144.1" y="268.1" transform="rotate(-87 144.1 268.1)">2</text>
<text x="144.3" y="265.1" transform="rotate(-87 144.3 265.1)">4</text>
<text x="25.8" y="276" transform="rotate(-90 25.8 276)">BLDG.REF.No.</text>
<text x="81.6" y="272" transform="rotate(-87 81.6 272)">3</text>
<text x="143.8" y="274.2" transform="rotate(-87 143.8 274.2)">3</text>
<text x="143.9" y="271.2" transform="rotate(-87 143.9 271.2)">4</text>
<text x="149.1" y="270.9" transform="rotate(-87 149.1 270.9)">C U R B</text>
<text x="148.5" y="280.4" transform="rotate(-87 148.5 280.4)">N O</text>
<text x="375.9" y="277.6">150mm THK.</text>
<text x="375.9" y="287.6">(TYP. U.N.O)</text>
<text x="375.9" y="282.6">SLAB ON GRADE</text>
<text x="663" y="288">EXIST. ESCALATOR</text>
<text x="500.2" y="295.5">ARCH. CONC.</text>
<text x="500.2" y="300.5">TOPPING</text>
<text x="761.5" y="300.5" transform="rotate(-90 761.5 300.5)">7800</text>
<text x="127.4" y="316.9" transform="rotate(3 127.4 316.9)">3</text>
<text x="130.4" y="317.1" transform="rotate(3 130.4 317.1)">0</text>
<text x="133.4" y="317.3" transform="rotate(3 133.4 317.3)">0</text>
<text x="162.2" y="318.9" transform="rotate(3 162.2 318.9)">2</text>
<text x="168.2" y="319.2" transform="rotate(3 168.2 319.2)">3</text>
<text x="171.2" y="319.4" transform="rotate(3 171.2 319.4)">0</text>
<text x="190.6" y="320.5" transform="rotate(3 190.6 320.5)">19</text>
<text x="195.2" y="320.7" transform="rotate(3 195.2 320.7)">4</text>
<text x="198.3" y="320.9" transform="rotate(3 198.3 320.9)">0</text>
<text x="217.9" y="322" transform="rotate(3 217.9 322)">2</text>
<text x="223.9" y="322.3" transform="rotate(3 223.9 322.3)">5</text>
<text x="226.8" y="322.5" transform="rotate(3 226.8 322.5)">0</text>
<text x="247.9" y="323.7" transform="rotate(3 247.9 323.7)">2</text>
<text x="255.5" y="324.1" transform="rotate(3 255.5 324.1)">0</text>
<text x="357.7" y="326">CONC. CURB</text>
<text x="357.7" y="336">(TYP.)</text>
<text x="357.7" y="331">ALL AROUND</text>
<text x="699" y="339.8" transform="rotate(-88 699 339.8)">3 . 2 °</text>
<text x="26.1" y="361.3" transform="rotate(-90 26.1 361.3)">d</text>
<text x="26.1" y="368.5" transform="rotate(-90 26.1 368.5)">_</text>
<text x="134.8" y="371.7">BELOW (TYP.)</text>
<text x="134.8" y="366.7">EXIST. STATION</text>
<text x="26.1" y="375.5" transform="rotate(-90 26.1 375.5)">n</text>
<text x="761.5" y="373.8" transform="rotate(-90 761.5 373.8)">3200</text>
<text x="26.1" y="413.3" transform="rotate(-90 26.1 413.3)">L</text>
<text x="26.1" y="416.4" transform="rotate(-90 26.1 416.4)">FIENAME: HDR_3s_pl_st07.gn</text>
<text x="26.1" y="458" transform="rotate(-90 26.1 458)">SHEET No.00</text>
<text x="737.7" y="457.2">WORK AREA</text>
<text x="207.8" y="465.8">1</text>
<text x="57.3" y="472.9">STREET LEVEL</text>
<text x="201.9" y="472.7">G85-399B-S022</text>
<text x="58.2" y="500.7">REVISIONS</text>
<text x="133.2" y="500.7">REVISIONS</text>
<text x="26.1" y="511.5" transform="rotate(-90 26.1 511.5)">G85-399B-S207</text>
<text x="26.1" y="524.6" transform="rotate(-90 26.1 524.6)">No.</text>
<text x="26.1" y="533.3" transform="rotate(-90 26.1 533.3)">NG</text>
<text x="789" y="528.6">ENGINEERING DEPARTMENT</text>
<text x="673" y="534.9">STREET LEVEL PARTIAL FLOOR PLAN</text>
<text x="26.1" y="545.3" transform="rotate(-90 26.1 545.3)">DRAWI</text>
<text x="695" y="541.5">SHEET 1 OF 3</text>
<text x="801.5" y="549.3">17-MAR-2023</text>
</g>
<text font-size="3" fill="#d2d2d2" x="227.9" y="530.8">NOT FOR CONSTRUCTION</text>
<g font-size="2.5">
<text x="780.2" y="500.1">Contract:</text>
<text x="779.8" y="534.8">Dwg. No.</text>
<text x="814" y="534.8">Rev. No.</text>
<text x="835.2" y="534.8">Sheet No.</text>
<text x="780.2" y="549.1">Plot Date:</text>
</g>
<text font-size="2.2" x="796.4" y="500">G85-399B</text>
<g font-size="2">
<text x="764.2" y="98.8" transform="rotate(-90 764.2 98.8)">SEE DWG.</text>
<text x="764.2" y="104.4" transform="rotate(-90 764.2 104.4)">ON</text>
<text x="764.2" y="111.7" transform="rotate(-90 764.2 111.7)">NUATI</text>
<text x="764.2" y="126.1" transform="rotate(-90 764.2 126.1)">FOR CONTI</text>
<text x="566.3" y="502.8">DRAWN</text>
<text x="614.4" y="499.2">YYYY/MM/DD</text>
<text x="566.3" y="510.9">CHECKED</text>
<text x="566.3" y="518.9">CORRECT</text>
<text x="566.3" y="529.4">SCALE</text>
<text x="580.7" y="532.4">0</text>
<text x="593.7" y="532.4">1</text>
<text x="606.7" y="532.4">2</text>
<text x="619" y="532.6">3m</text>
</g>
<text font-size="1.7" x="385.5" y="536.4">A JOINT VENTURE</text>
<g font-size="1.5">
<text x="585.9" y="502.6">B.CHIRKOV</text>
<text x="616.6" y="502.6">2022-12-16</text>
<text x="586.7" y="510.6">J.BRATA BOSE</text>
<text x="616.6" y="510.6">2022-12-16</text>
<text x="586.2" y="518.7">A.DEHGHANI</text>
<text x="616.6" y="518.7">2022-12-16</text>
</g>
</svg>
